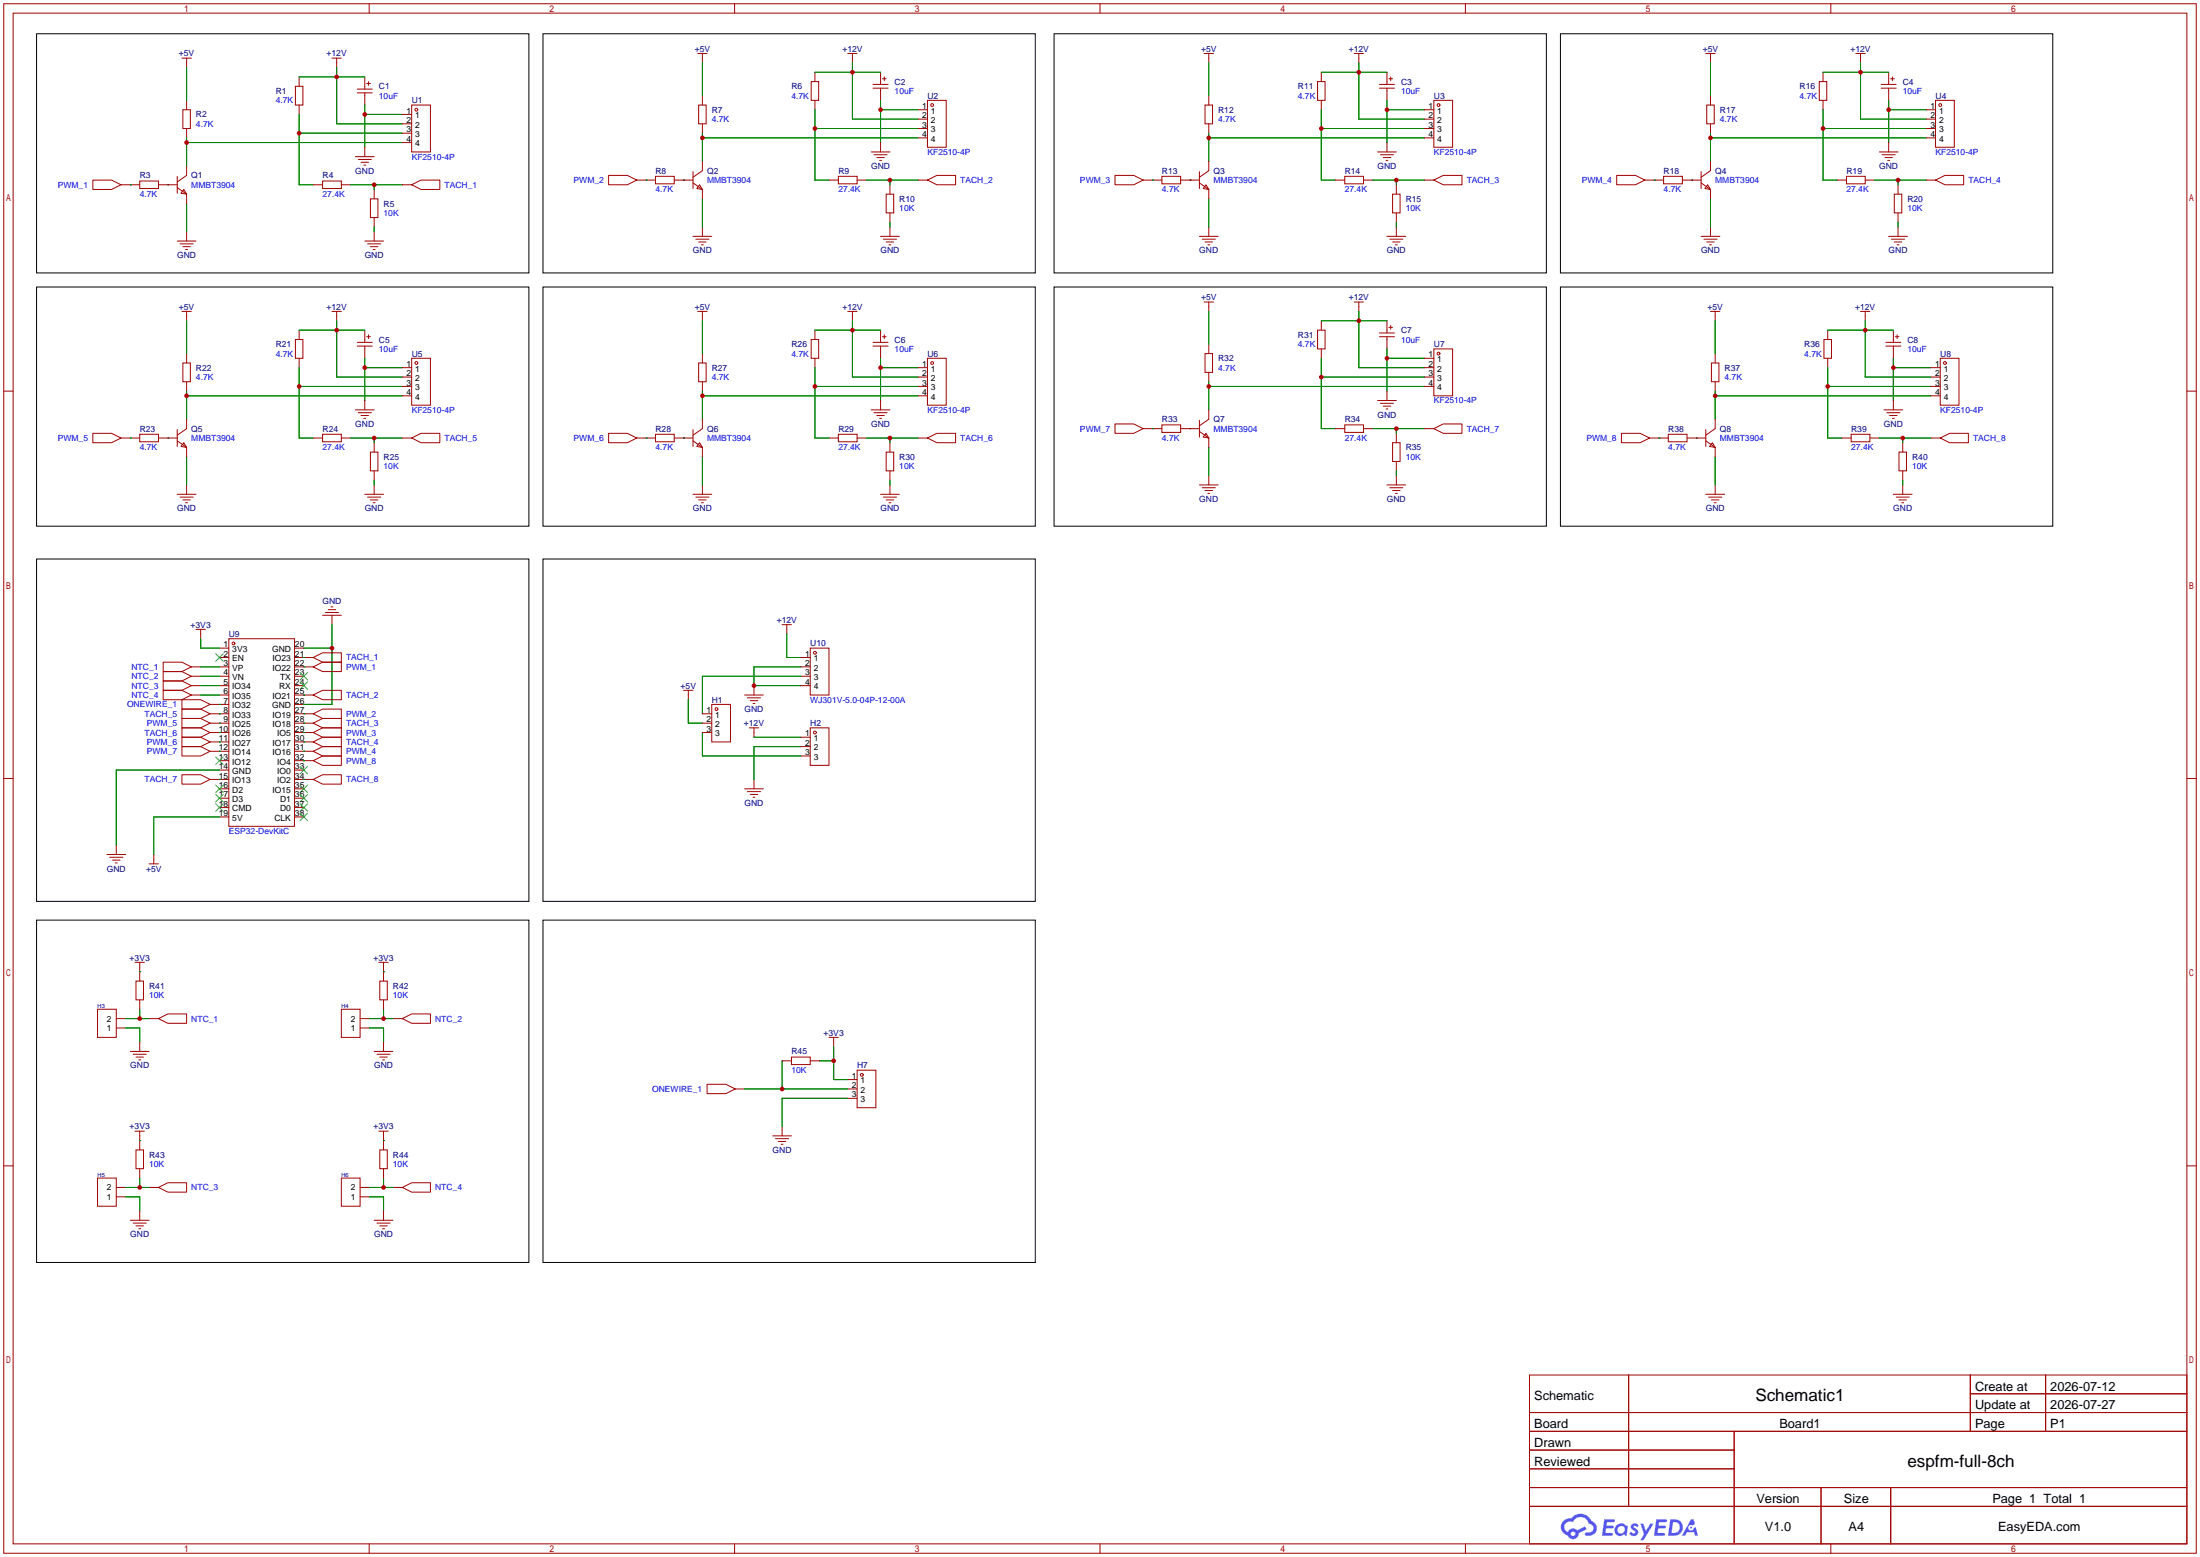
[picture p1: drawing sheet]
<svg xmlns="http://www.w3.org/2000/svg" width="596mm" height="422mm" viewBox="0 0 596 422" stroke-linecap="round" stroke-linejoin="round" font-family="sans-serif">
<g fill="none" stroke="#a10000" stroke-width=".27">
<path d="M1 1h593.9v419.6h-593.9zM3.6 3.6h588.7v414.5h-588.7zM100 1v2.6M199 1v2.6M297.9 1v2.6M396.9 1v2.6M495.9 1v2.6M1 105.9h2.6M592.3 105.9h2.6M1 210.8h2.6M592.3 210.8h2.6M1 315.7h2.6"/>
<path d="M592.3 315.7h2.6M414.3 372.4h178v45.7h-178zM441.1 372.4v35.5M533.7 372.4v15.2M533.7 377.4h58.6M554.1 372.4v15.2M414.3 382.5h178M414.3 387.6h178M414.3 392.7h55.4M414.3 397.8h55.4M469.7 387.6v30.5M100 418.1v2.5"/>
<path d="M199 418.1v2.5M297.9 418.1v2.5M396.9 418.1v2.5M414.3 402.8h178M414.3 407.9h178M493.2 402.8v15.3M495.9 418.1v2.5M512.1 402.8v15.3"/>
</g>
<g fill="#5487ff">
<path d="M442 412.8a1.3 1.3 0 0 1 1.9 .2l-.4 .7a.47 .47 0 0 0-.4-.5 .47 .47 0 0 0-.6 .3l.2 .1a1.28 1.28 0 0 1 .7 2.1 1.53 1.53 0 0 1-2.1-.3l.5-.6 .8 .4a.31 .31 0 0 0 .3-.2 .31 .31 0 0 0-.3-.4 1.12 1.12 0 0 1-.6-1.8z"/>
<path d="M444.3 412.6h.8l.7 1.9 1.2-1.9h.9l-2.7 4.5h-.9l1-1.7z"/>
<path d="M434.5 411.4h2.5a.4 .4 0 0 1 .4 .4 .4 .4 0 0 1-.4 .4h-1.7l-.1 .9h1.6l.3 .4-.4 .4h-1.7l-.1 1.2 1.8 .1 .2 .5-.4 .2h-2.6z"/>
<path d="M448.6 411.4h2.5a.4 .4 0 0 1 .5 .4 .4 .4 0 0 1-.5 .4h-1.7l-.1 .9h1.6l.3 .4-.4 .4h-1.7l-.1 1.2 1.8 .1 .2 .5-.4 .2h-2.6z"/>
<path d="M458 411.4h.8l.3 1.4-.6 .3a.75 .75 0 0 0-1.2 .3 .75 .75 0 0 0 .5 1.1 .75 .75 0 0 0 1-.7l.5-.3 .6 2.4h-.8l-.3-1h-1.8l-.6 1h-.9z"/>
<path d="M452.4 411.4l-.6 4.5h1.4a2.27 2.27 0 0 0 2.6-2.3 2.27 2.27 0 0 0-2.7-2.2zM453.2 412.2a1.5 1.5 0 0 1 1.8 1.5 1.5 1.5 0 0 1-1.9 1.4h-.3z"/>
<path d="M437.8 413a1.6 1.6 0 0 0-.3 2.3 1.6 1.6 0 0 0 2.3 .2l.8 .4 .3-2.5-.1-.3h-.5a1.58 1.58 0 0 0-2.5-.1zM438.4 413.6a.99 .99 0 0 1 1.7 .5 .99 .99 0 0 1-1.4 1.1 .98 .98 0 0 1-.3-1.6z"/>
<path d="M423.5 411.8a2.37 2.37 0 0 0 1.1 4 1.54 1.54 0 0 0 1.8 1 1.54 1.54 0 0 0 1.2-1.6l2.2-1.1-.5-.7-2.1 1a1.57 1.57 0 0 0-2.6 .5 1.5 1.5 0 0 1-.7-2.1 1.5 1.5 0 0 1 2.2-.5 2.27 2.27 0 0 1 2.3-1.4 2.27 2.27 0 0 1 2 1.8 1.23 1.23 0 0 1 1.1 1.5 1.23 1.23 0 0 1-1.7 .8 .47 .47 0 0 0-.6 .4 .47 .47 0 0 0 .5 .5 2.14 2.14 0 0 0 2.7-1.3 2.14 2.14 0 0 0-1.4-2.7 3.2 3.2 0 0 0-5.4-.8l-1.1 .1zM425.5 415.4a.6 .6 0 0 1 1.2 0 .6 .6 0 0 1-1.2 0z"/>
<circle cx="458" cy="413.7" r=".28"/>
</g>
<path d="M9.9 9.1h133.4v64.8h-133.4zM147.1 9.1h133.3v64.8h-133.3zM285.5 9.1h133.3v64.8h-133.3zM422.7 9.1h133.3v64.8h-133.3zM9.9 77.7h133.4v64.8h-133.4zM147.1 77.7h133.3v64.8h-133.3zM285.5 77.7h133.3v64.8h-133.3zM422.7 77.7h133.3v64.8h-133.3zM9.9 151.4h133.4v92.7h-133.4zM147.1 151.4h133.3v92.7h-133.3zM9.9 249.2h133.4v92.7h-133.4zM147.1 249.2h133.3v92.7h-133.3z" fill="none" stroke="#000" stroke-width=".27"/>
<g fill="none" stroke="#a10000" stroke-width=".27">
<path d="M49.3 15.7h2.5M50.5 15.7v2.6M89.9 15.7h2.6M91.2 15.7v2.6M189 14.5h2.5M190.2 14.5v2.5M220.7 19.6v2.5M229.6 14.5h2.6M230.9 14.5v2.5M238.5 19.6v3.3M326.1 14.5h2.6M327.4 14.5v2.5"/>
<path d="M357.9 19.6v2.5M366.8 14.5h2.5M368 14.5v2.5M375.7 19.6v3.3M462 14.5h2.6M463.3 14.5v2.5M493.8 19.6v2.5M502.7 14.5h2.5M503.9 14.5v2.5M511.6 19.6v3.3M49.5 29.7h2.1v5.1h-2.1zM50.5 27.2v2.5"/>
<path d="M50.5 34.8v2.5M80 23.4h2v5h-2zM81 20.8v2.6M81 28.4v2.6M96.8 24.1h4M96.8 25.1h4M98.8 20.8v3.3M98.8 25.1v3.3M98.8 39.9v2.5M99.3 22.6h1M99.8 22.1v1M109 31h2.5"/>
<path d="M109 33.5h2.5M109 36.1h2.5M109 38.6h2.5M111.5 28.4h5.1v12.7h-5.1zM189.2 28.4h2.1v5.1h-2.1zM190.2 25.9v2.5M190.2 33.5v2.6M219.7 22.1h2v5.1h-2zM220.7 27.2v2.5M236.5 22.9h4M236.5 23.9h4M238.5 23.9v3.3"/>
<path d="M238.5 38.6v2.5M239 21.3h1M239.5 20.8v1M248.7 29.7h2.5M248.7 32.3h2.5M248.7 34.8h2.5M248.7 37.3h2.5M251.2 27.2h5.1v12.7h-5.1zM326.4 28.4h2v5.1h-2zM327.4 25.9v2.5M327.4 33.5v2.6M356.9 22.1h2v5.1h-2z"/>
<path d="M357.9 27.2v2.5M373.6 22.9h4.1M373.6 23.9h4.1M375.7 23.9v3.3M375.7 38.6v2.5M376.2 21.3h1M376.7 20.8v1M385.8 29.7h2.6M385.8 32.3h2.6M385.8 34.8h2.6M385.8 37.3h2.6M388.4 27.2h5v12.7h-5z"/>
<path d="M462.3 28.4h2v5.1h-2zM463.3 25.9v2.5M463.3 33.5v2.6M492.8 22.1h2v5.1h-2zM493.8 27.2v2.5M509.5 22.9h4.1M509.5 23.9h4.1M511.6 23.9v3.3M511.6 38.6v2.5M512.1 21.3h1M512.6 20.8v1M521.7 29.7h2.6"/>
<path d="M521.7 32.3h2.6M521.7 34.8h2.6M521.7 37.3h2.6M524.3 27.2h5v12.7h-5zM25.1 48.8h5.1l2.6 1.2-2.6 1.3h-5.1zM32.8 50h5M37.8 49h5.1v2.1h-5.1zM42.9 50h5.1M48 50.8l2.5 1.8M48 47.8v4.5M49.8 51.3l.7 1.3-1.5-.3zM50.5 45v2.5l-2.5 1.8"/>
<path d="M50.5 52.6v2.5M84.8 50h2.6M87.4 49h5.1v2.1h-5.1zM92.5 50h2.5M96.3 42.4h5M97 43.2h3.6M97.8 43.9h2M98.6 44.7h.5M100.3 53.8h2.1v5.1h-2.1zM101.3 51.3v2.5M101.3 58.9v2.6M109 50h2.5"/>
<path d="M111.5 50l2.5-1.2h5.1v2.5h-5.1zM164.8 47.5h5.1l2.6 1.3-2.6 1.2h-5.1zM172.5 48.8h5M177.5 47.8h5.1v2h-5.1zM182.6 48.8h5.1M187.7 49.5l2.5 1.8M187.7 46.5v4.6M189.5 50l.7 1.3-1.5-.2zM190.2 43.7v2.5l-2.5 1.8M190.2 51.3v2.5M224.5 48.8h2.6M227.1 47.8h5.1v2h-5.1z"/>
<path d="M232.2 48.8h2.5M236 41.1h5M236.7 41.9h3.6M237.5 42.7h2M238.3 43.4h.5M240 52.6h2.1v5.1h-2.1zM241 50v2.6M241 57.7v2.5M248.7 48.8h2.5M251.2 48.8l2.5-1.3h5.1v2.5h-5.1zM302 47.5h5.1l2.5 1.3-2.5 1.2h-5.1zM309.6 48.8h5.1"/>
<path d="M314.7 47.8h5.1v2h-5.1zM319.8 48.8h5.1M324.9 49.5l2.5 1.8M324.9 46.5v4.6M326.6 50l.8 1.3-1.5-.2zM327.4 43.7v2.5l-2.5 1.8M327.4 51.3v2.5M361.7 48.8h2.5M364.2 47.8h5.1v2h-5.1zM369.3 48.8h2.6M373.1 41.1h5.1M373.9 41.9h3.5"/>
<path d="M374.6 42.7h2.1M375.4 43.4h.5M377.2 52.6h2v5.1h-2zM378.2 50v2.6M378.2 57.7v2.5M385.8 48.8h2.6M388.4 48.8l2.5-1.3h5.1v2.5h-5.1zM437.9 47.5h5.1l2.5 1.3-2.5 1.2h-5.1zM445.5 48.8h5.1M450.6 47.8h5.1v2h-5.1zM455.7 48.8h5.1M460.8 49.5l2.5 1.8"/>
<path d="M460.8 46.5v4.6M462.5 50l.8 1.3-1.5-.2zM463.3 43.7v2.5l-2.5 1.8M463.3 51.3v2.5M497.6 48.8h2.5M500.1 47.8h5.1v2h-5.1zM505.2 48.8h2.5M509 41.1h5.1M509.8 41.9h3.5M510.5 42.7h2.1M511.3 43.4h.5M513.1 52.6h2v5.1h-2z"/>
<path d="M514.1 50v2.6M514.1 57.7v2.5M521.7 48.8h2.6M524.3 48.8l2.5-1.3h5.1v2.5h-5.1zM48 65.3h5.1M48.8 66h3.5M49.5 66.8h2.1M50.3 67.6h.5M50.5 62.7v2.6M98.8 65.3h5.1M99.6 66h3.5M100.3 66.8h2.1"/>
<path d="M101.1 67.6h.5M101.3 62.7v2.6M187.7 64h5.1M188.5 64.8h3.5M189.2 65.5h2.1M190 66.3h.5M190.2 61.5v2.5M238.5 64h5.1M239.3 64.8h3.5M240 65.5h2.1M240.8 66.3h.5M241 61.5v2.5"/>
<path d="M324.9 64h5M325.6 64.8h3.6M326.4 65.5h2M327.2 66.3h.5M327.4 61.5v2.5M375.7 64h5M376.4 64.8h3.6M377.2 65.5h2M378 66.3h.5M378.2 61.5v2.5M460.8 64h5M461.5 64.8h3.6"/>
<path d="M462.3 65.5h2M463 66.3h.5M463.3 61.5v2.5M511.6 64h5M512.3 64.8h3.6M513.1 65.5h2M513.8 66.3h.5M514.1 61.5v2.5M49.3 84.3h2.5M49.5 98.3h2.1v5.1h-2.1zM50.5 84.3v2.6M50.5 95.8v2.5"/>
<path d="M80 91.9h2v5.1h-2zM81 89.4v2.5M81 97v2.6M89.9 84.3h2.6M91.2 84.3v2.6M96.8 92.7h4M96.8 93.7h4M98.8 89.4v3.3M98.8 93.7v3.3M99.3 91.2h1M99.8 90.7v1M109 99.6h2.5"/>
<path d="M111.5 97h5.1v12.7h-5.1zM189 84.3h2.5M189.2 98.3h2.1v5.1h-2.1zM190.2 84.3v2.6M190.2 95.8v2.5M219.7 91.9h2v5.1h-2zM220.7 89.4v2.5M220.7 97v2.6M229.6 84.3h2.6M230.9 84.3v2.6M236.5 92.7h4M236.5 93.7h4"/>
<path d="M238.5 89.4v3.3M238.5 93.7v3.3M239 91.2h1M239.5 90.7v1M248.7 99.6h2.5M251.2 97h5.1v12.7h-5.1zM326.1 81.8h2.6M326.4 95.8h2v5h-2zM327.4 81.8v2.5M327.4 93.2v2.6M356.9 89.4h2v5.1h-2zM357.9 86.9v2.5"/>
<path d="M357.9 94.5v2.5M366.8 81.8h2.5M368 81.8v2.5M373.6 91.2h4.1M373.6 90.2h4.1M375.7 86.9v3.3M375.7 91.2v3.3M376.2 88.6h1M376.7 88.1v1.1M385.8 99.6h2.6M385.8 97h2.6M388.4 94.5h5v12.7h-5z"/>
<path d="M463.3 84.3h2.5M463.5 98.3h2.1v5.1h-2.1zM464.6 84.3v2.6M464.6 95.8v2.5M494 91.9h2.1v5.1h-2.1zM495 89.4v2.5M495 97v2.6M503.9 84.3h2.6M505.2 84.3v2.6M510.8 92.7h4.1M510.8 93.7h4.1M512.8 89.4v3.3"/>
<path d="M512.8 93.7v3.3M513.3 91.2h1M513.8 90.7v1M523 99.6h2.5M525.5 97h5.1v12.7h-5.1zM25.1 117.3h5.1l2.6 1.3-2.6 1.3h-5.1zM32.8 118.6h5M37.8 117.6h5.1v2h-5.1zM42.9 118.6h5.1M48 116.3v4.6M48 119.4l2.5 1.8M49.8 119.9l.7 1.3-1.5-.3z"/>
<path d="M50.5 103.4v2.5M50.5 113.5v2.6l-2.5 1.8M84.8 118.6h2.6M87.4 117.6h5.1v2h-5.1zM92.5 118.6h2.5M96.3 111h5M97 111.8h3.6M97.8 112.5h2M98.6 113.3h.5M98.8 108.5v2.5M101.3 119.9v2.5M109 118.6h2.5"/>
<path d="M109 102.1h2.5M109 104.6h2.5M109 107.2h2.5M111.5 118.6l2.5-1.3h5.1v2.6h-5.1zM164.8 117.3h5.1l2.6 1.3-2.6 1.3h-5.1zM172.5 118.6h5M177.5 117.6h5.1v2h-5.1zM182.6 118.6h5.1M187.7 116.3v4.6M187.7 119.4l2.5 1.8M189.5 119.9l.7 1.3-1.5-.3zM190.2 103.4v2.5"/>
<path d="M190.2 113.5v2.6l-2.5 1.8M224.5 118.6h2.6M227.1 117.6h5.1v2h-5.1zM232.2 118.6h2.5M236 111h5M236.7 111.8h3.6M237.5 112.5h2M238.3 113.3h.5M238.5 108.5v2.5M241 119.9v2.5M248.7 118.6h2.5M248.7 102.1h2.5"/>
<path d="M248.7 104.6h2.5M248.7 107.2h2.5M251.2 118.6l2.5-1.3h5.1v2.6h-5.1zM302 114.8h5.1l2.5 1.3-2.5 1.2h-5.1zM309.6 116.1h5.1M314.7 115.1h5.1v2h-5.1zM319.8 116.1h5.1M324.9 113.8v4.6M324.9 116.8l2.5 1.8M326.6 117.3l.8 1.3-1.5-.2zM327.4 100.8v2.6M327.4 111v2.5l-2.5 1.8"/>
<path d="M327.4 118.6v2.6M361.7 116.1h2.5M364.2 115.1h5.1v2h-5.1zM369.3 116.1h2.6M373.1 108.5h5.1M373.9 109.2h3.5M374.6 110h2.1M375.4 110.7h.5M375.7 105.9v2.6M377.2 119.9h2v5.1h-2zM378.2 117.3v2.6M385.8 102.1h2.6"/>
<path d="M385.8 104.6h2.6M385.8 116.1h2.6M388.4 116.1l2.5-1.3h5.1v2.5h-5.1zM439.2 117.3h5l2.6 1.3-2.6 1.3h-5zM446.8 118.6h5.1M451.9 117.6h5v2h-5zM456.9 118.6h5.1M462 119.4l2.6 1.8M462 116.3v4.6M463.8 119.9l.8 1.3-1.6-.3zM464.6 103.4v2.5M464.6 113.5v2.6l-2.6 1.8"/>
<path d="M498.9 118.6h2.5M501.4 117.6h5.1v2h-5.1zM506.5 118.6h2.5M510.3 111h5.1M511 111.8h3.6M511.8 112.5h2M512.6 113.3h.5M512.8 108.5v2.5M515.4 119.9v2.5M523 118.6h2.5M523 102.1h2.5M523 104.6h2.5"/>
<path d="M523 107.2h2.5M525.5 118.6l2.6-1.3h5v2.6h-5zM48 133.9h5.1M48.8 134.6h3.5M49.5 135.4h2.1M50.3 136.1h.5M50.5 121.2v2.5M50.5 131.3v2.6M98.8 133.9h5.1M99.6 134.6h3.5M100.3 122.4h2.1v5.1h-2.1zM100.3 135.4h2.1"/>
<path d="M101.1 136.1h.5M101.3 127.5v2.5M101.3 131.3v2.6M187.7 133.9h5.1M188.5 134.6h3.5M189.2 135.4h2.1M190 136.1h.5M190.2 121.2v2.5M190.2 131.3v2.6M238.5 133.9h5.1M239.3 134.6h3.5M240 122.4h2.1v5.1h-2.1z"/>
<path d="M240 135.4h2.1M240.8 136.1h.5M241 127.5v2.5M241 131.3v2.6M324.9 131.3h5M325.6 132.1h3.6M326.4 132.8h2M327.2 133.6h.5M327.4 128.8v2.5M375.7 131.3h5M376.4 132.1h3.6M377.2 132.8h2"/>
<path d="M378 133.6h.5M378.2 125v2.5M378.2 128.8v2.5M462 133.9h5.1M462.8 134.6h3.5M463.5 135.4h2.1M464.3 136.1h.5M464.6 121.2v2.5M464.6 131.3v2.6M512.8 133.9h5.1M513.6 134.6h3.5M514.3 122.4h2.1v5.1h-2.1z"/>
<path d="M514.3 135.4h2.1M515.1 136.1h.5M515.4 127.5v2.5M515.4 131.3v2.6M44.2 179.3h5.1l2.5 1.3-2.5 1.3h-5.1zM53.1 170.4h2.5M54.4 170.4v2.6M59.4 175.5h2.6M59.4 178.1h2.6M62 173h17.8v50.8h-17.8zM79.8 175.5h2.5M79.8 178.1h5"/>
<path d="M84.8 178.1l2.6-1.3h5.1v2.5h-5.1zM87.4 166.6h5.1M88.1 165.9h3.6M88.9 165.1h2M89.7 164.3h.5M89.9 166.6v2.6M211.8 169.2h2.6M213.1 169.2v2.5M216.9 178.1h2.6M219.5 175.5h5v12.7h-5zM44.2 186.9h5.1l2.5 1.3-2.5 1.3h-5.1zM44.2 184.4h5.1l2.5 1.3-2.5 1.2h-5.1z"/>
<path d="M44.2 181.9h5.1l2.5 1.2-2.5 1.3h-5.1zM49.3 189.5h5.1l2.5 1.3-2.5 1.2h-5.1zM49.3 192h5.1l2.5 1.3-2.5 1.3h-5.1zM49.3 194.6h5.1l2.5 1.2-2.5 1.3h-5.1zM49.3 197.1h5.1l2.5 1.3-2.5 1.2h-5.1zM49.3 199.6h5.1l2.5 1.3-2.5 1.3h-5.1zM51.8 180.6h2.6M51.8 183.1h2.6M51.8 185.7h2.6M51.8 188.2h2.6M56.9 190.8h5.1M56.9 193.3h5.1"/>
<path d="M56.9 195.8h5.1M56.9 198.4h5.1M59.4 180.6h2.6M59.4 183.1h2.6M59.4 185.7h2.6M59.4 188.2h2.6M79.8 180.6h5M79.8 183.1h2.5M79.8 185.7h2.5M79.8 188.2h5M79.8 190.8h2.5M79.8 193.3h5"/>
<path d="M79.8 195.8h5M79.8 198.4h5M84.8 180.6l2.6-1.3h5.1v2.6h-5.1zM84.8 193.3l2.6-1.3h5.1v2.6h-5.1zM84.8 198.4l2.6-1.3h5.1v2.5h-5.1zM84.8 188.2l2.6-1.3h5.1v2.6h-5.1zM84.8 195.8l2.6-1.2h5.1v2.5h-5.1zM185.2 186.9h2.5M186.4 186.9v2.6M190.2 193.3h2.6M190.2 195.8h2.6M190.2 198.4h2.6"/>
<path d="M192.8 190.8h5.1v10.1h-5.1zM201.7 188.2h5.1M202.4 189h3.6M202.9 197.1h2.6M203.2 189.7h2M204 190.5h.5M204.2 185.7v2.5M204.2 197.1v2.5M216.9 180.6h2.6M216.9 183.1h2.6M216.9 185.7h2.6M216.9 199.6h2.6"/>
<path d="M219.5 197.1h5v10.2h-5zM49.3 209.8h5.1l2.5 1.3-2.5 1.2h-5.1zM49.3 202.2h5.1l2.5 1.3-2.5 1.2h-5.1zM56.9 200.9h5.1M56.9 203.5h5.1M56.9 211.1h5.1M59.4 206h2.6M59.4 208.5h2.6M59.4 213.6h2.6M59.4 216.2h2.6M59.4 218.7h2.6M79.8 200.9h5"/>
<path d="M79.8 203.5h5M79.8 206h5M79.8 208.5h2.5M79.8 211.1h5M79.8 213.6h2.5M79.8 216.2h2.5M79.8 218.7h2.5M84.8 203.5l2.6-1.3h5.1v2.5h-5.1zM84.8 200.9l2.6-1.3h5.1v2.6h-5.1zM84.8 206l2.6-1.3h5.1v2.6h-5.1zM84.8 211.1l2.6-1.3h5.1v2.5h-5.1zM201.7 213.6h5.1"/>
<path d="M202.4 214.4h3.6M203.2 215.1h2M204 215.9h.5M204.2 211.1v2.5M216.9 202.2h2.6M216.9 204.7h2.6M29 231.4h5M29.7 232.2h3.6M30.5 232.9h2M31.2 233.7h.5M31.5 228.9v2.5M40.4 233.9h2.5"/>
<path d="M41.7 231.4v2.5M59.4 221.2h2.6M79.8 221.2h2.5M26.4 273.3h5.1v7.6h-5.1zM31.5 275.8h2.5M31.5 278.4h2.5M36.6 260.6h2.5M36.8 265.7h2.1v5.1h-2.1zM37.8 260.6v5.1M37.8 270.8v2.5M40.4 275.8h2.5M42.9 275.8l2.6-1.2h5v2.5h-5z"/>
<path d="M92.5 273.3h5v7.6h-5zM97.5 275.8h2.6M97.5 278.4h2.6M102.6 260.6h2.6M102.9 265.7h2v5.1h-2zM103.9 260.6v5.1M103.9 270.8v2.5M106.4 275.8h2.6M109 275.8l2.5-1.2h5.1v2.5h-5.1zM35.3 284.7h5.1M36.1 285.5h3.5M36.8 286.3h2.1"/>
<path d="M37.6 287h.5M37.8 282.2v2.5M101.3 284.7h5.1M102.1 285.5h3.6M102.9 286.3h2M103.6 287h.5M103.9 282.2v2.5M191.5 293.6h5.1l2.5 1.3-2.5 1.3h-5.1zM199.1 294.9h2.6M211.8 287.3h2.6M214.4 286.3h5.1v2h-5.1zM219.5 287.3h2.5"/>
<path d="M224.5 280.9h2.6M225.8 280.9v2.6M229.6 292.4h2.6M229.6 294.9h2.6M229.6 297.4h2.6M232.2 289.8h5v10.2h-5zM26.4 319h5.1v7.6h-5.1zM36.6 306.3h2.5M36.8 311.4h2.1v5.1h-2.1zM37.8 306.3v5.1M37.8 316.5v2.5M92.5 319h5v7.6h-5z"/>
<path d="M102.6 306.3h2.6M102.9 311.4h2v5.1h-2zM103.9 306.3v5.1M103.9 316.5v2.5M209.3 307.6h5.1M210.1 308.4h3.5M210.8 309.1h2.1M211.6 309.9h.5M211.8 305.1v2.5M31.5 321.6h2.5M31.5 324.1h2.5M35.3 330.5h5.1"/>
<path d="M36.1 331.2h3.5M36.8 332h2.1M37.6 332.7h.5M37.8 327.9v2.6M40.4 321.6h2.5M42.9 321.6l2.6-1.3h5v2.5h-5zM97.5 321.6h2.6M97.5 324.1h2.6M101.3 330.5h5.1M102.1 331.2h3.6M102.9 332h2M103.6 332.7h.5"/>
<path d="M103.9 327.9v2.6M106.4 321.6h2.6M109 321.6l2.5-1.3h5.1v2.5h-5.1z"/>
<circle cx="112.8" cy="29.7" r=".38"/>
<circle cx="252.5" cy="28.4" r=".38"/>
<circle cx="389.6" cy="28.4" r=".38"/>
<circle cx="525.5" cy="28.4" r=".38"/>
<circle cx="112.8" cy="98.3" r=".38"/>
<circle cx="252.5" cy="98.3" r=".38"/>
<circle cx="389.6" cy="95.8" r=".38"/>
<circle cx="526.8" cy="98.3" r=".38"/>
<circle cx="63.2" cy="174.2" r=".38"/>
<circle cx="220.7" cy="176.8" r=".38"/>
<circle cx="194.1" cy="192" r=".38"/>
<circle cx="220.7" cy="198.4" r=".38"/>
<circle cx="233.4" cy="291.1" r=".38"/>
</g>
<g fill="none" stroke="#3c3" stroke-width=".27">
<path d="M58.4 177l2.1 2.1M60.5 177l-2.1 2.1M81.3 182.1l2 2M81.3 184.7l2 2M83.3 182.1l-2 2M83.3 184.7l-2 2M58.4 205l2.1 2M58.4 212.6l2.1 2M58.4 215.1l2.1 2.1M58.4 217.7l2.1 2M60.5 205l-2.1 2M60.5 212.6l-2.1 2"/>
<path d="M60.5 215.1l-2.1 2.1M60.5 217.7l-2.1 2M81.3 207.5l2 2M81.3 212.6l2 2M81.3 215.1l2 2.1M81.3 217.7l2 2M83.3 207.5l-2 2M83.3 212.6l-2 2M83.3 215.1l-2 2.1M83.3 217.7l-2 2M81.3 220.2l2 2M83.3 220.2l-2 2"/>
</g>
<g fill="none" stroke="#008700" stroke-width=".27">
<path d="M50.5 18.3v8.9M91.2 18.3v15.2h17.8M190.2 17v8.9M220.7 19.6h17.8M230.9 17v15.3h17.8M327.4 17v8.9M357.9 19.6h17.8M368 17v15.3h17.8M463.3 17v8.9M493.8 19.6h17.8M503.9 17v15.3h17.8M50.5 37.3v7.7"/>
<path d="M50.5 38.6h58.5M81 20.8h17.8M81 36.1h28M81 31v19h3.8M98.8 31h10.2M98.8 28.4v11.5M190.2 36.1v7.6M190.2 37.3h58.5M220.7 34.8h28M220.7 29.7v19.1h3.8M238.5 29.7h10.2M238.5 27.2v11.4"/>
<path d="M327.4 37.3h58.4M327.4 36.1v7.6M357.9 34.8h27.9M357.9 29.7v19.1h3.8M375.7 29.7h10.1M375.7 27.2v11.4M463.3 37.3h58.4M463.3 36.1v7.6M493.8 34.8h27.9M493.8 29.7v19.1h3.8M511.6 29.7h10.1M511.6 27.2v11.4"/>
<path d="M35.3 50h.1M45.5 50h.1M50.5 55.1v7.6M95 50h14M101.3 50v1.3M175 48.8h.1M185.2 48.8h.1M190.2 53.8v7.7M234.7 48.8h14M241 48.8v1.2M312.2 48.8h.1M322.3 48.8h.1"/>
<path d="M327.4 53.8v7.7M371.9 48.8h13.9M378.2 48.8v1.2M448.1 48.8h.1M458.2 48.8h.1M463.3 53.8v7.7M507.7 48.8h14M514.1 48.8v1.2M101.3 61.5v1.2M241 60.2v1.3M378.2 60.2v1.3M514.1 60.2v1.3"/>
<path d="M50.5 86.9v8.9M81 99.6v19h3.8M81 89.4h17.8M91.2 86.9v15.2h17.8M98.8 97v11.5M98.8 99.6h10.2M190.2 86.9v8.9M220.7 99.6v19h3.8M220.7 89.4h17.8M230.9 86.9v15.2h17.8M238.5 97v11.5M238.5 99.6h10.2"/>
<path d="M327.4 84.3v8.9M357.9 97v19.1h3.8M357.9 86.9h17.8M368 84.3v15.3h17.8M375.7 94.5v11.4M375.7 97h10.1M464.6 86.9v8.9M495 89.4h17.8M495 99.6v19h3.9M505.2 86.9v15.2h17.8M512.8 99.6h10.2M512.8 97v11.5"/>
<path d="M35.3 118.6h.1M45.5 118.6h.1M50.5 105.9v7.6M50.5 107.2h58.5M81 104.6h28M95 118.6h14M101.3 118.6v1.3M175 118.6h.1M185.2 118.6h.1M190.2 105.9v7.6M190.2 107.2h58.5M220.7 104.6h28"/>
<path d="M234.7 118.6h14M241 118.6v1.3M312.2 116.1h.1M322.3 116.1h.1M327.4 103.4v7.6M327.4 104.6h58.4M357.9 102.1h27.9M371.9 116.1h13.9M378.2 116.1v1.2M449.3 118.6h.1M459.5 118.6h.1M464.6 107.2h58.4"/>
<path d="M464.6 105.9v7.6M495 104.6h28M509 118.6h14M515.4 118.6v1.3M50.5 123.7v7.6M101.3 130v1.3M190.2 123.7v7.6M241 130v1.3M327.4 121.2v7.6M378.2 127.5v1.3M464.6 123.7v7.6M515.4 130v1.3"/>
<path d="M54.4 173v2.5h5M82.3 178.1h.1M82.3 175.5h7.6M89.9 169.2v21.6h-7.6M213.1 171.7v6.4h3.8M54.4 180.6h5M54.4 185.7h5M54.4 183.1h5M54.4 188.2h5M59.4 190.8h.1M59.4 193.3h.1M59.4 195.8h.1"/>
<path d="M59.4 198.4h.1M82.3 180.6h.1M82.3 188.2h.1M82.3 193.3h.1M82.3 195.8h.1M82.3 198.4h.1M186.4 189.5v6.3h3.8M190.2 198.4v6.3h26.7M204.2 199.6h12.7M216.9 180.6h-12.7v5.1h12.7M216.9 183.1h-26.7v10.2M59.4 211.1h.1"/>
<path d="M59.4 203.5h.1M59.4 200.9h.1M59.4 208.5h-27.9v20.4M82.3 200.9h.1M82.3 203.5h.1M82.3 206h.1M82.3 211.1h.1M216.9 202.2h-12.7v8.9M59.4 221.2h-17.7v10.2M34 275.8h6.4M34 278.4h3.8v3.8M37.8 263.1h.1"/>
<path d="M37.8 273.3v2.5M100.1 275.8h6.3M100.1 278.4h3.8v3.8M103.9 263.1h.1M103.9 273.3v2.5M201.7 294.9h27.9M211.8 287.3v7.6M222 287.3h3.8M225.8 283.5v8.9h3.8M229.6 297.4h-17.8v7.7M37.8 308.9h.1M37.8 319v2.6"/>
<path d="M103.9 308.9h.1M103.9 319v2.6M34 324.1h3.8v3.8M34 321.6h6.4M100.1 324.1h3.8v3.8M100.1 321.6h6.3"/>
</g>
<g fill="#c00">
<circle cx="89.9" cy="175.5" r=".63"/>
<circle cx="204.2" cy="185.7" r=".63"/>
<circle cx="37.8" cy="275.8" r=".63"/>
<circle cx="103.9" cy="275.8" r=".63"/>
<circle cx="37.8" cy="321.6" r=".63"/>
<circle cx="103.9" cy="321.6" r=".63"/>
<circle cx="225.8" cy="287.3" r=".63"/>
<circle cx="211.8" cy="294.9" r=".63"/>
<circle cx="50.5" cy="38.6" r=".63"/>
<circle cx="98.8" cy="31" r=".63"/>
<circle cx="91.2" cy="20.8" r=".63"/>
<circle cx="81" cy="36.1" r=".63"/>
<circle cx="101.3" cy="50" r=".63"/>
<circle cx="190.2" cy="37.3" r=".63"/>
<circle cx="238.5" cy="29.7" r=".63"/>
<circle cx="230.9" cy="19.6" r=".63"/>
<circle cx="220.7" cy="34.8" r=".63"/>
<circle cx="241" cy="48.8" r=".63"/>
<circle cx="327.4" cy="37.3" r=".63"/>
<circle cx="375.7" cy="29.7" r=".63"/>
<circle cx="368" cy="19.6" r=".63"/>
<circle cx="357.9" cy="34.8" r=".63"/>
<circle cx="378.2" cy="48.8" r=".63"/>
<circle cx="463.3" cy="37.3" r=".63"/>
<circle cx="511.6" cy="29.7" r=".63"/>
<circle cx="503.9" cy="19.6" r=".63"/>
<circle cx="493.8" cy="34.8" r=".63"/>
<circle cx="514.1" cy="48.8" r=".63"/>
<circle cx="50.5" cy="107.2" r=".63"/>
<circle cx="98.8" cy="99.6" r=".63"/>
<circle cx="91.2" cy="89.4" r=".63"/>
<circle cx="81" cy="104.6" r=".63"/>
<circle cx="101.3" cy="118.6" r=".63"/>
<circle cx="190.2" cy="107.2" r=".63"/>
<circle cx="238.5" cy="99.6" r=".63"/>
<circle cx="230.9" cy="89.4" r=".63"/>
<circle cx="220.7" cy="104.6" r=".63"/>
<circle cx="241" cy="118.6" r=".63"/>
<circle cx="327.4" cy="104.6" r=".63"/>
<circle cx="375.7" cy="97" r=".63"/>
<circle cx="368" cy="86.9" r=".63"/>
<circle cx="357.9" cy="102.1" r=".63"/>
<circle cx="378.2" cy="116.1" r=".63"/>
<circle cx="464.6" cy="107.2" r=".63"/>
<circle cx="512.8" cy="99.6" r=".63"/>
<circle cx="505.2" cy="89.4" r=".63"/>
<circle cx="495" cy="104.6" r=".63"/>
<circle cx="515.4" cy="118.6" r=".63"/>
</g>
<g font-size="4.6">
<text x="475.5" y="379.5">Schematic1</text>
<text x="516.7" y="397.2">espfm-full-8ch</text>
</g>
<g font-size="3.5">
<text x="534.9" y="376.6">Create at</text>
<text x="555.3" y="376.6">2026-07-12</text>
<text x="415.5" y="379.1">Schematic</text>
<text x="534.9" y="381.7">Update at</text>
<text x="555.3" y="381.7">2026-07-27</text>
<text x="415.5" y="386.7">Board</text>
<text x="481.9" y="386.7">Board1</text>
<text x="534.9" y="386.7">Page</text>
<text x="555.3" y="386.7">P1</text>
<text x="415.5" y="391.8">Drawn</text>
<text x="415.5" y="396.9">Reviewed</text>
<text x="475.7" y="407.1">Version</text>
<text x="499.4" y="407.1">Size</text>
<text x="539.6" y="407.1">Page 1 Total 1</text>
<text x="478" y="414.7">V1.0</text>
<text x="500.7" y="414.7">A4</text>
<text x="541.2" y="414.7">EasyEDA.com</text>
</g>
<g font-size="2.3" fill="#000080">
<text x="48.5" y="15.3">+5V</text>
<text x="88.5" y="15.3">+12V</text>
<text x="188.2" y="14">+5V</text>
<text x="228.2" y="14">+12V</text>
<text x="325.3" y="14">+5V</text>
<text x="365.3" y="14">+12V</text>
<text x="461.2" y="14">+5V</text>
<text x="501.2" y="14">+12V</text>
<text x="242.3" y="22.9">C2</text>
<text x="379.5" y="22.9">C3</text>
<text x="515.4" y="22.9">C4</text>
<text x="74.7" y="25.4">R1</text>
<text x="102.6" y="24.2">C1</text>
<text x="111.5" y="28">U1</text>
<text x="214.4" y="24.2">R6</text>
<text x="251.2" y="26.7">U2</text>
<text x="351.5" y="24.2">R11</text>
<text x="388.4" y="26.7">U3</text>
<text x="487.4" y="24.2">R16</text>
<text x="524.3" y="26.7">U4</text>
<text x="53.1" y="31.8">R2</text>
<text x="192.8" y="30.5">R7</text>
<text x="329.9" y="30.5">R12</text>
<text x="465.8" y="30.5">R17</text>
<text x="96.2" y="47">GND</text>
<text x="177.5" y="47">R8</text>
<text x="191.5" y="47">Q2</text>
<text x="227.1" y="47">R9</text>
<text x="235.9" y="45.8">GND</text>
<text x="314.7" y="47">R13</text>
<text x="328.7" y="47">Q3</text>
<text x="364.2" y="47">R14</text>
<text x="373.1" y="45.8">GND</text>
<text x="450.6" y="47">R18</text>
<text x="464.6" y="47">Q4</text>
<text x="500.1" y="47">R19</text>
<text x="509" y="45.8">GND</text>
<text x="37.8" y="48.3">R3</text>
<text x="51.8" y="48.3">Q1</text>
<text x="87.4" y="48.3">R4</text>
<text x="103.9" y="55.9">R5</text>
<text x="243.6" y="54.7">R10</text>
<text x="380.7" y="54.7">R15</text>
<text x="516.6" y="54.7">R20</text>
<text x="48" y="69.9">GND</text>
<text x="98.8" y="69.9">GND</text>
<text x="187.7" y="68.6">GND</text>
<text x="238.5" y="68.6">GND</text>
<text x="324.8" y="68.6">GND</text>
<text x="375.6" y="68.6">GND</text>
<text x="460.7" y="68.6">GND</text>
<text x="511.5" y="68.6">GND</text>
<text x="48.5" y="83.9">+5V</text>
<text x="88.5" y="83.9">+12V</text>
<text x="188.2" y="83.9">+5V</text>
<text x="228.2" y="83.9">+12V</text>
<text x="325.3" y="81.3">+5V</text>
<text x="365.3" y="81.3">+12V</text>
<text x="462.5" y="83.9">+5V</text>
<text x="502.5" y="83.9">+12V</text>
<text x="74.7" y="94">R21</text>
<text x="102.6" y="92.8">C5</text>
<text x="214.4" y="94">R26</text>
<text x="242.3" y="92.8">C6</text>
<text x="351.5" y="91.5">R31</text>
<text x="379.5" y="90.2">C7</text>
<text x="388.4" y="94">U7</text>
<text x="488.7" y="94">R36</text>
<text x="516.6" y="92.8">C8</text>
<text x="53.1" y="100.4">R22</text>
<text x="111.5" y="96.6">U5</text>
<text x="192.8" y="100.4">R27</text>
<text x="251.2" y="96.6">U6</text>
<text x="329.9" y="97.8">R32</text>
<text x="467.1" y="100.4">R37</text>
<text x="525.5" y="96.6">U8</text>
<text x="373.1" y="113.1">GND</text>
<text x="37.8" y="116.9">R23</text>
<text x="51.8" y="116.9">Q5</text>
<text x="87.4" y="116.9">R24</text>
<text x="96.2" y="115.6">GND</text>
<text x="177.5" y="116.9">R28</text>
<text x="191.5" y="116.9">Q6</text>
<text x="227.1" y="116.9">R29</text>
<text x="235.9" y="115.6">GND</text>
<text x="314.7" y="114.3">R33</text>
<text x="328.7" y="114.3">Q7</text>
<text x="364.2" y="114.3">R34</text>
<text x="451.9" y="116.9">R38</text>
<text x="465.8" y="116.9">Q8</text>
<text x="501.4" y="116.9">R39</text>
<text x="510.3" y="115.6">GND</text>
<text x="103.9" y="124.5">R25</text>
<text x="243.6" y="124.5">R30</text>
<text x="380.7" y="122">R35</text>
<text x="517.9" y="124.5">R40</text>
<text x="324.8" y="135.9">GND</text>
<text x="375.6" y="135.9">GND</text>
<text x="48" y="138.5">GND</text>
<text x="98.8" y="138.5">GND</text>
<text x="187.7" y="138.5">GND</text>
<text x="238.5" y="138.5">GND</text>
<text x="462" y="138.5">GND</text>
<text x="512.8" y="138.5">GND</text>
<text x="87.4" y="163.6">GND</text>
<text x="51.6" y="170">+3V3</text>
<text x="62" y="172.5">U9</text>
<text x="210.4" y="168.7">+12V</text>
<text x="219.5" y="175.1">U10</text>
<text x="184.4" y="186.5">+5V</text>
<text x="192.8" y="190.3">H1</text>
<text x="201.5" y="196.6">+12V</text>
<text x="201.7" y="192.8">GND</text>
<text x="219.5" y="196.6">H2</text>
<text x="201.7" y="218.2">GND</text>
<text x="28.9" y="236">GND</text>
<text x="39.6" y="236">+5V</text>
<text x="35.1" y="260.1">+3V3</text>
<text x="101.2" y="260.1">+3V3</text>
<text x="40.4" y="267.8">R41</text>
<text x="106.4" y="267.8">R42</text>
<text x="223.1" y="280.5">+3V3</text>
<text x="214.4" y="285.5">R45</text>
<text x="35.3" y="289.4">GND</text>
<text x="101.3" y="289.4">GND</text>
<text x="232.2" y="289.4">H7</text>
<text x="35.1" y="305.9">+3V3</text>
<text x="101.2" y="305.9">+3V3</text>
<text x="40.4" y="313.5">R43</text>
<text x="106.4" y="313.5">R44</text>
<text x="209.3" y="312.2">GND</text>
<text x="35.3" y="335.1">GND</text>
<text x="101.3" y="335.1">GND</text>
</g>
<g font-size="2.3" fill="#00f">
<text x="74.7" y="28">4.7K</text>
<text x="102.6" y="26.7">10uF</text>
<text x="214.4" y="26.7">4.7K</text>
<text x="242.3" y="25.4">10uF</text>
<text x="351.5" y="26.7">4.7K</text>
<text x="379.5" y="25.4">10uF</text>
<text x="487.4" y="26.7">4.7K</text>
<text x="515.4" y="25.4">10uF</text>
<text x="53.1" y="34.3">4.7K</text>
<text x="192.8" y="33.1">4.7K</text>
<text x="329.9" y="33.1">4.7K</text>
<text x="465.8" y="33.1">4.7K</text>
<text x="251.2" y="42">KF2510-4P</text>
<text x="388.4" y="42">KF2510-4P</text>
<text x="524.3" y="42">KF2510-4P</text>
<text x="111.5" y="43.2">KF2510-4P</text>
<text x="15.7" y="50.8">PWM_1</text>
<text x="37.8" y="53.4">4.7K</text>
<text x="51.8" y="50.8">MMBT3904</text>
<text x="87.4" y="53.4">27.4K</text>
<text x="120.4" y="50.8">TACH_1</text>
<text x="155.4" y="49.6">PWM_2</text>
<text x="177.5" y="52.1">4.7K</text>
<text x="191.5" y="49.6">MMBT3904</text>
<text x="227.1" y="52.1">27.4K</text>
<text x="260.1" y="49.6">TACH_2</text>
<text x="292.5" y="49.6">PWM_3</text>
<text x="314.7" y="52.1">4.7K</text>
<text x="328.7" y="49.6">MMBT3904</text>
<text x="364.2" y="52.1">27.4K</text>
<text x="397.3" y="49.6">TACH_3</text>
<text x="428.4" y="49.6">PWM_4</text>
<text x="450.6" y="52.1">4.7K</text>
<text x="464.6" y="49.6">MMBT3904</text>
<text x="500.1" y="52.1">27.4K</text>
<text x="533.1" y="49.6">TACH_4</text>
<text x="103.9" y="58.5">10K</text>
<text x="243.6" y="57.2">10K</text>
<text x="380.7" y="57.2">10K</text>
<text x="516.6" y="57.2">10K</text>
<text x="102.6" y="95.3">10uF</text>
<text x="242.3" y="95.3">10uF</text>
<text x="351.5" y="94">4.7K</text>
<text x="379.5" y="92.8">10uF</text>
<text x="516.6" y="95.3">10uF</text>
<text x="74.7" y="96.6">4.7K</text>
<text x="214.4" y="96.6">4.7K</text>
<text x="329.9" y="100.4">4.7K</text>
<text x="488.7" y="96.6">4.7K</text>
<text x="53.1" y="102.9">4.7K</text>
<text x="192.8" y="102.9">4.7K</text>
<text x="467.1" y="102.9">4.7K</text>
<text x="111.5" y="111.8">KF2510-4P</text>
<text x="251.2" y="111.8">KF2510-4P</text>
<text x="388.4" y="109.3">KF2510-4P</text>
<text x="525.5" y="111.8">KF2510-4P</text>
<text x="15.7" y="119.4">PWM_5</text>
<text x="51.8" y="119.4">MMBT3904</text>
<text x="120.4" y="119.4">TACH_5</text>
<text x="155.4" y="119.4">PWM_6</text>
<text x="191.5" y="119.4">MMBT3904</text>
<text x="260.1" y="119.4">TACH_6</text>
<text x="292.5" y="116.9">PWM_7</text>
<text x="314.7" y="119.4">4.7K</text>
<text x="328.7" y="116.9">MMBT3904</text>
<text x="364.2" y="119.4">27.4K</text>
<text x="397.3" y="116.9">TACH_7</text>
<text x="429.7" y="119.4">PWM_8</text>
<text x="465.8" y="119.4">MMBT3904</text>
<text x="534.4" y="119.4">TACH_8</text>
<text x="37.8" y="122">4.7K</text>
<text x="87.4" y="122">27.4K</text>
<text x="177.5" y="122">4.7K</text>
<text x="227.1" y="122">27.4K</text>
<text x="380.7" y="124.5">10K</text>
<text x="451.9" y="122">4.7K</text>
<text x="501.4" y="122">27.4K</text>
<text x="103.9" y="127">10K</text>
<text x="243.6" y="127">10K</text>
<text x="517.9" y="127">10K</text>
<text x="93.7" y="178.9">TACH_1</text>
<text x="35.6" y="183.9">NTC_2</text>
<text x="35.6" y="181.4">NTC_1</text>
<text x="93.7" y="181.4">PWM_1</text>
<text x="34.4" y="191.6">ONEWIRE_1</text>
<text x="35.6" y="189">NTC_4</text>
<text x="35.6" y="186.5">NTC_3</text>
<text x="93.7" y="189">TACH_2</text>
<text x="219.5" y="190.3">WJ301V-5.0-04P-12-00A</text>
<text x="39.2" y="194.1">TACH_5</text>
<text x="39.8" y="196.6">PWM_5</text>
<text x="93.7" y="194.1">PWM_2</text>
<text x="93.7" y="196.6">TACH_3</text>
<text x="39.2" y="199.2">TACH_6</text>
<text x="39.8" y="201.7">PWM_6</text>
<text x="93.7" y="199.2">PWM_3</text>
<text x="93.7" y="201.7">TACH_4</text>
<text x="39.8" y="204.3">PWM_7</text>
<text x="93.7" y="204.3">PWM_4</text>
<text x="93.7" y="206.8">PWM_8</text>
<text x="39.2" y="211.9">TACH_7</text>
<text x="93.7" y="211.9">TACH_8</text>
<text x="62" y="225.9">ESP32-DevKitC</text>
<text x="40.4" y="270.3">10K</text>
<text x="106.4" y="270.3">10K</text>
<text x="51.8" y="276.7">NTC_1</text>
<text x="117.9" y="276.7">NTC_2</text>
<text x="214.4" y="290.6">10K</text>
<text x="176.6" y="295.7">ONEWIRE_1</text>
<text x="40.4" y="316">10K</text>
<text x="106.4" y="316">10K</text>
<text x="51.8" y="322.4">NTC_3</text>
<text x="117.9" y="322.4">NTC_4</text>
</g>
<g font-size="2.3">
<text x="249.8" y="29.5">1</text>
<text x="387" y="29.5">1</text>
<text x="522.8" y="29.5">1</text>
<text x="110.1" y="30.8">1</text>
<text x="110.1" y="33.3">2</text>
<text x="110.1" y="35.8">3</text>
<text x="112.4" y="32">1</text>
<text x="112.4" y="34.6">2</text>
<text x="249.8" y="32">2</text>
<text x="249.8" y="34.6">3</text>
<text x="252.1" y="30.8">1</text>
<text x="252.1" y="33.3">2</text>
<text x="252.1" y="35.8">3</text>
<text x="387" y="32">2</text>
<text x="387" y="34.6">3</text>
<text x="389.3" y="30.8">1</text>
<text x="389.3" y="33.3">2</text>
<text x="389.3" y="35.8">3</text>
<text x="522.8" y="32">2</text>
<text x="522.8" y="34.6">3</text>
<text x="525.2" y="30.8">1</text>
<text x="525.2" y="33.3">2</text>
<text x="525.2" y="35.8">3</text>
<text x="110.1" y="38.4">4</text>
<text x="112.4" y="37.1">3</text>
<text x="112.4" y="39.6">4</text>
<text x="249.8" y="37.1">4</text>
<text x="252.1" y="38.4">4</text>
<text x="387" y="37.1">4</text>
<text x="389.3" y="38.4">4</text>
<text x="522.8" y="37.1">4</text>
<text x="525.2" y="38.4">4</text>
<text x="110.1" y="99.3">1</text>
<text x="110.1" y="101.9">2</text>
<text x="112.4" y="100.6">1</text>
<text x="249.8" y="99.3">1</text>
<text x="249.8" y="101.9">2</text>
<text x="252.1" y="100.6">1</text>
<text x="387" y="96.8">1</text>
<text x="387" y="99.3">2</text>
<text x="387" y="101.9">3</text>
<text x="389.3" y="98.1">1</text>
<text x="389.3" y="100.6">2</text>
<text x="524.1" y="99.3">1</text>
<text x="524.1" y="101.9">2</text>
<text x="526.5" y="100.6">1</text>
<text x="110.1" y="104.4">3</text>
<text x="110.1" y="107">4</text>
<text x="112.4" y="103.1">2</text>
<text x="112.4" y="105.7">3</text>
<text x="249.8" y="104.4">3</text>
<text x="249.8" y="107">4</text>
<text x="252.1" y="103.1">2</text>
<text x="252.1" y="105.7">3</text>
<text x="387" y="104.4">4</text>
<text x="389.3" y="103.1">3</text>
<text x="389.3" y="105.7">4</text>
<text x="524.1" y="104.4">3</text>
<text x="524.1" y="107">4</text>
<text x="526.5" y="103.1">2</text>
<text x="526.5" y="105.7">3</text>
<text x="112.4" y="108.2">4</text>
<text x="252.1" y="108.2">4</text>
<text x="526.5" y="108.2">4</text>
<text x="60.6" y="175.3">1</text>
<text x="60.6" y="177.8">2</text>
<text x="62.9" y="176.6">3V3</text>
<text x="62.9" y="179.1">EN</text>
<text x="73.7" y="176.6">GND</text>
<text x="73.8" y="179.1">IO23</text>
<text x="79.9" y="175.3">20</text>
<text x="79.9" y="177.8">21</text>
<text x="218" y="177.8">1</text>
<text x="220.4" y="179.1">1</text>
<text x="60.6" y="180.4">3</text>
<text x="60.6" y="182.9">4</text>
<text x="60.6" y="185.4">5</text>
<text x="62.9" y="181.6">VP</text>
<text x="62.9" y="184.2">VN</text>
<text x="73.8" y="181.6">IO22</text>
<text x="75.9" y="184.2">TX</text>
<text x="79.9" y="180.4">22</text>
<text x="79.9" y="182.9">23</text>
<text x="79.9" y="185.4">24</text>
<text x="218" y="180.4">2</text>
<text x="218" y="182.9">3</text>
<text x="218" y="185.4">4</text>
<text x="220.4" y="181.6">2</text>
<text x="220.4" y="184.2">3</text>
<text x="60.6" y="188">6</text>
<text x="60.6" y="190.5">7</text>
<text x="62.9" y="186.7">IO34</text>
<text x="62.9" y="189.3">IO35</text>
<text x="62.9" y="191.8">IO32</text>
<text x="73.7" y="191.8">GND</text>
<text x="73.8" y="189.3">IO21</text>
<text x="75.6" y="186.7">RX</text>
<text x="79.9" y="188">25</text>
<text x="79.9" y="190.5">26</text>
<text x="220.4" y="186.7">4</text>
<text x="60.6" y="193.1">8</text>
<text x="60.6" y="195.6">9</text>
<text x="62.9" y="194.3">IO33</text>
<text x="62.9" y="196.9">IO25</text>
<text x="73.8" y="194.3">IO19</text>
<text x="73.8" y="196.9">IO18</text>
<text x="79.9" y="193.1">27</text>
<text x="79.9" y="195.6">28</text>
<text x="191.4" y="193.1">1</text>
<text x="191.4" y="195.6">2</text>
<text x="193.7" y="194.3">1</text>
<text x="193.7" y="196.9">2</text>
<text x="59.3" y="198.1">10</text>
<text x="59.3" y="200.7">11</text>
<text x="59.3" y="203.2">12</text>
<text x="62.9" y="199.4">IO26</text>
<text x="62.9" y="202">IO27</text>
<text x="73.8" y="202">IO17</text>
<text x="75.1" y="199.4">IO5</text>
<text x="79.9" y="198.1">29</text>
<text x="79.9" y="200.7">30</text>
<text x="79.9" y="203.2">31</text>
<text x="191.4" y="198.1">3</text>
<text x="193.7" y="199.4">3</text>
<text x="218" y="199.4">1</text>
<text x="218" y="202">2</text>
<text x="220.4" y="200.7">1</text>
<text x="220.4" y="203.2">2</text>
<text x="59.3" y="205.8">13</text>
<text x="59.3" y="208.3">14</text>
<text x="62.9" y="204.5">IO14</text>
<text x="62.9" y="207">IO12</text>
<text x="62.9" y="209.6">GND</text>
<text x="73.8" y="204.5">IO16</text>
<text x="75.1" y="207">IO4</text>
<text x="75.1" y="209.6">IO0</text>
<text x="79.9" y="205.8">32</text>
<text x="79.9" y="208.3">33</text>
<text x="218" y="204.5">3</text>
<text x="220.4" y="205.8">3</text>
<text x="59.3" y="210.8">15</text>
<text x="59.3" y="213.4">16</text>
<text x="59.3" y="215.9">17</text>
<text x="62.9" y="212.1">IO13</text>
<text x="62.9" y="214.7">D2</text>
<text x="73.8" y="214.7">IO15</text>
<text x="75.1" y="212.1">IO2</text>
<text x="79.9" y="210.8">34</text>
<text x="79.9" y="213.4">35</text>
<text x="79.9" y="215.9">36</text>
<text x="59.3" y="218.5">18</text>
<text x="59.3" y="221">19</text>
<text x="62.9" y="217.2">D3</text>
<text x="62.9" y="219.7">CMD</text>
<text x="75.9" y="217.2">D1</text>
<text x="75.9" y="219.7">D0</text>
<text x="79.9" y="218.5">37</text>
<text x="79.9" y="221">38</text>
<text x="62.9" y="222.3">5V</text>
<text x="74.3" y="222.3">CLK</text>
<text x="28.9" y="279.2">1</text>
<text x="28.9" y="276.6">2</text>
<text x="95" y="279.2">1</text>
<text x="95" y="276.6">2</text>
<text x="230.7" y="292.1">1</text>
<text x="233.1" y="293.4">1</text>
<text x="230.7" y="294.7">2</text>
<text x="230.7" y="297.2">3</text>
<text x="233.1" y="295.9">2</text>
<text x="233.1" y="298.5">3</text>
<text x="28.9" y="322.4">2</text>
<text x="95" y="322.4">2</text>
<text x="28.9" y="324.9">1</text>
<text x="95" y="324.9">1</text>
</g>
<g font-size="1.6" fill="#000080">
<text x="26.4" y="273">H3</text>
<text x="92.5" y="273">H4</text>
<text x="26.4" y="318.7">H5</text>
<text x="92.5" y="318.7">H6</text>
</g>
</svg>
